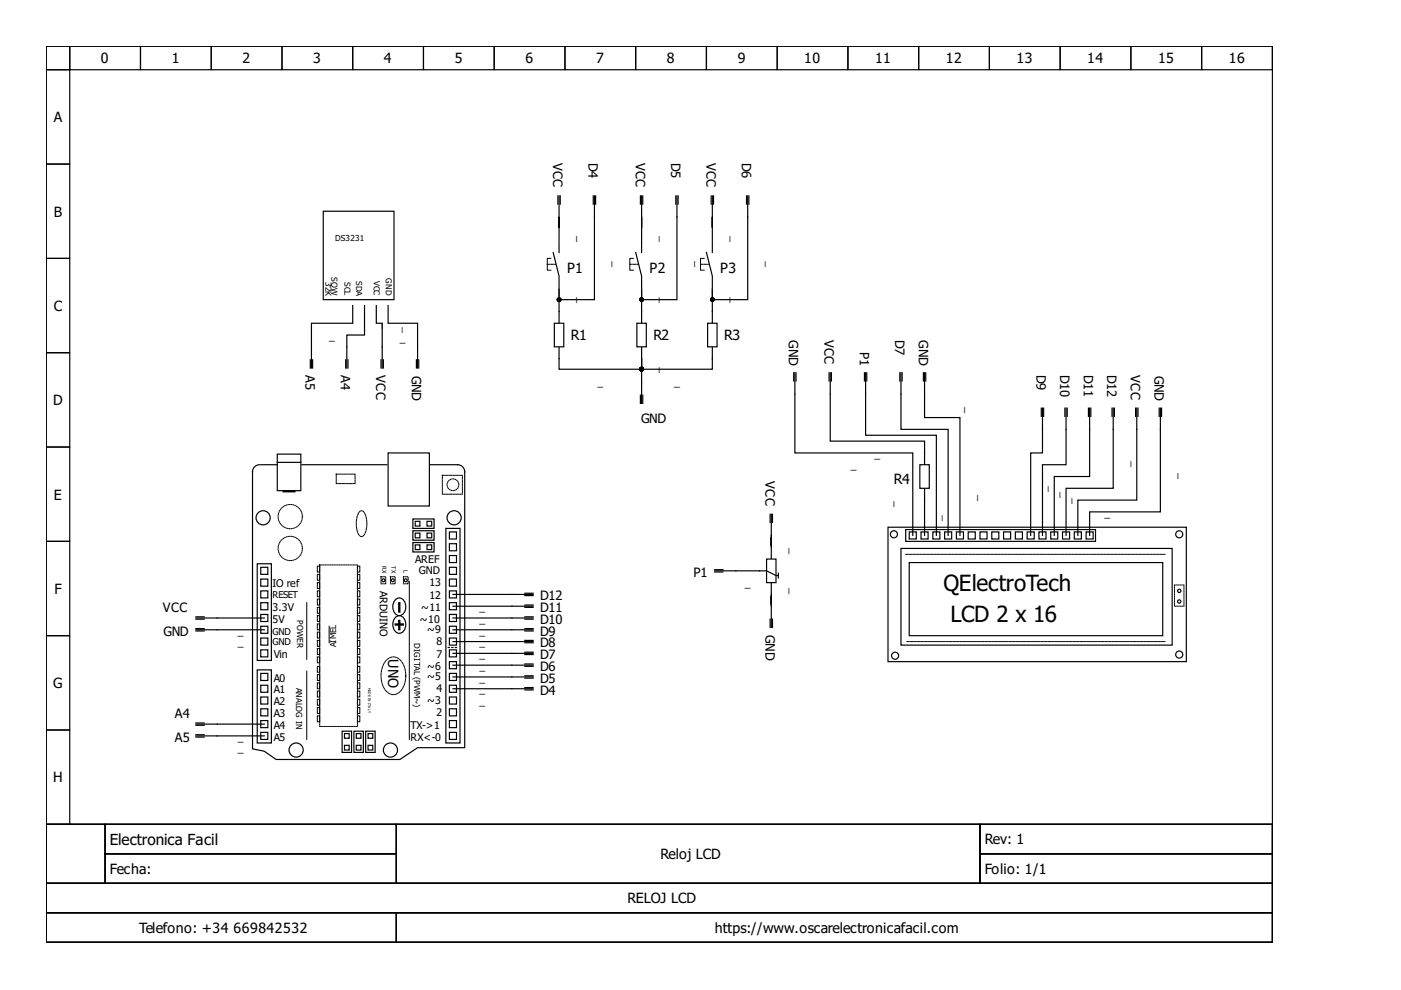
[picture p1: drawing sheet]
<svg xmlns="http://www.w3.org/2000/svg" width="297mm" height="210mm" viewBox="0 0 297 210" stroke-linecap="round" stroke-linejoin="round" font-family="sans-serif">
<g fill="none" stroke="#000" stroke-width=".25">
<path d="M9.8 9.8h260v165h-260zM9.8 9.8h5v5h-5zM9.8 14.8h5v20h-5zM14.8 9.8h15v5h-15zM29.8 9.8h15v5h-15zM44.8 9.8h15v5h-15zM59.8 9.8h15v5h-15zM74.8 9.8h15v5h-15zM89.8 9.8h15v5h-15zM104.8 9.8h15v5h-15zM119.8 9.8h15v5h-15zM134.8 9.8h15v5h-15z"/>
<path d="M149.8 9.8h15v5h-15zM164.8 9.8h15v5h-15zM179.8 9.8h15v5h-15zM194.8 9.8h15v5h-15zM209.8 9.8h15v5h-15zM224.8 9.8h15v5h-15zM239.8 9.8h15v5h-15zM254.8 9.8h15v5h-15zM9.8 34.8h5v20h-5zM9.8 54.8h5v20h-5zM117.3 53.5l1.2 5v2.5M118.5 51v2.5"/>
<path d="M134.8 53.5l1.2 5v2.5M136 51v2.5M149.8 53.5l1.2 5v2.5M151 51v2.5M9.8 74.8h5v20h-5zM118.5 66v10M9.8 94.8h5v20h-5zM55 98.5a1.5 1.5 0 0 0-1.5 1.5v58.8l2.5 .5 2.5 1.7h26.3l3.7-2.5h10v-58.5a1.5 1.5 0 0 0-1.5-1.5h-5.7M55.3 98.5h3.5M58.8 96.3h5v7.7h-5zM58.8 98h5M64 98.5h18"/>
<path d="M82.3 96h8.7v11.3h-8.7zM9.8 114.8h5v20h-5zM54.5 119.5h3v20.5h-3zM60 104h2.5v.3h-2.5zM87.5 112.5h4.5v2h-4.5zM87.5 110h4.5v2h-4.5zM87.5 115h4.5v2h-4.5zM88 113h1v1h-1zM88 115.5h1v1h-1zM88 110.5h1v1h-1zM90.5 110.5h1v1h-1zM90.5 113h1v1h-1z"/>
<path d="M90.5 115.5h1v1h-1zM94.5 112h3v45.5h-3zM95.3 115.3h1.5v1.5h-1.5zM95.3 117.8h1.5v1.5h-1.5zM95.3 112.8h1.5v1.5h-1.5zM188.3 111.8h63.2v28.5h-63.2zM191 116.3h57.5v20.5h-57.5zM192 112.3h40.3v2.5h-40.3zM192.8 112.8h1.5v1.5h-1.5zM192.8 119.3h53.7v15.5h-53.7zM195.3 112.8h1.5v1.5h-1.5zM197.8 112.8h1.5v1.5h-1.5z"/>
<path d="M200.3 112.8h1.5v1.5h-1.5zM202.8 112.8h1.5v1.5h-1.5zM205.3 112.8h1.5v1.5h-1.5zM207.8 112.8h1.5v1.5h-1.5zM210.3 112.8h1.5v1.5h-1.5zM212.8 112.8h1.5v1.5h-1.5zM215.3 112.8h1.5v1.5h-1.5zM217.8 112.8h1.5v1.5h-1.5zM220.3 112.8h1.5v1.5h-1.5zM222.8 112.8h1.5v1.5h-1.5zM225.3 112.8h1.5v1.5h-1.5zM227.8 112.8h1.5v1.5h-1.5z"/>
<path d="M230.3 112.8h1.5v1.5h-1.5zM9.8 134.8h5v20h-5zM55.3 127.8h1.5v1.5h-1.5zM55.3 125.3h1.5v1.5h-1.5zM55.3 130.3h1.5v1.5h-1.5zM55.3 122.8h1.5v1.5h-1.5zM55.3 120.3h1.5v1.5h-1.5zM55.3 135.3h1.5v1.5h-1.5zM55.3 137.8h1.5v1.5h-1.5zM55.3 132.8h1.5v1.5h-1.5zM83.8 132.3h1.7v.2h-1.7zM84 130.8a1.29 1.29 0 0 1 1.3-.1 1.29 1.29 0 0 1 .7 1.2 1.66 1.66 0 0 1-1.7 2.3 2.16 2.16 0 0 1-.3-3.4z"/>
<path d="M84 127a1.29 1.29 0 0 1 1.3 0 1.29 1.29 0 0 1 .7 1.2 1.66 1.66 0 0 1-1.7 2.3 2.16 2.16 0 0 1-.3-3.5zM84.5 131.5h.3v2h-.3zM84.5 127.8h.3v2h-.3zM95.3 137.8h1.5v1.5h-1.5zM95.3 135.3h1.5v1.5h-1.5zM95.3 130.3h1.5v1.5h-1.5zM95.3 132.8h1.5v1.5h-1.5zM95.3 122.8h1.5v1.5h-1.5zM95.3 127.8h1.5v1.5h-1.5zM95.3 125.3h1.5v1.5h-1.5zM95.3 120.3h1.5v1.5h-1.5zM9.8 154.8h5v20h-5z"/>
<path d="M54.5 142h3v15.5h-3zM55.3 145.3h1.5v1.5h-1.5zM55.3 150.3h1.5v1.5h-1.5zM55.3 152.8h1.5v1.5h-1.5zM55.3 147.8h1.5v1.5h-1.5zM55.3 142.8h1.5v1.5h-1.5zM55.3 155.3h1.5v1.5h-1.5zM72.5 155h2v4.5h-2zM73 158h1v1h-1zM73 155.5h1v1h-1zM75 155h2v4.5h-2zM75.5 158h1v1h-1z"/>
<path d="M75.5 155.5h1v1h-1zM77.5 155h2v4.5h-2zM78 155.5h1v1h-1zM78 158h1v1h-1zM95.3 145.3h1.5v1.5h-1.5zM95.3 147.8h1.5v1.5h-1.5zM95.3 142.8h1.5v1.5h-1.5zM95.3 140.3h1.5v1.5h-1.5zM95.3 152.8h1.5v1.5h-1.5zM95.3 155.3h1.5v1.5h-1.5zM95.3 150.3h1.5v1.5h-1.5zM9.8 174.8h260v25h-260z"/>
<path d="M9.8 174.8h12.5v12.5h-12.5zM22.3 174.8h61.7v6.2h-61.7zM84 174.8h123.8v12.5h-123.8zM207.8 174.8h62v6.2h-62zM9.8 187.3h260v6.2h-260zM9.8 193.5h74.2v6.3h-74.2zM22.3 181h61.7v6.3h-61.7zM84 193.5h185.8v6.3h-185.8zM207.8 181h62v6.3h-62z"/>
<circle cx="55.8" cy="109.8" r="1.5"/>
<circle cx="96.3" cy="109.8" r="1.5"/>
<circle cx="189.5" cy="113.3" r=".75"/>
<circle cx="250" cy="113.3" r=".75"/>
<circle cx="81.3" cy="123" r=".31"/>
<circle cx="83.3" cy="123" r=".31"/>
<circle cx="86" cy="123" r=".31"/>
<circle cx="189.8" cy="139" r=".75"/>
<circle cx="250" cy="138.8" r=".75"/>
<circle cx="250" cy="125.3" r=".35"/>
<circle cx="250" cy="127.5" r=".35"/>
<circle cx="62.8" cy="159" r="1.5"/>
<circle cx="82.8" cy="159" r="1.5"/>
</g>
<path d="M116 56h1.8M133.5 56h1.8M148.5 56h1.8M71.3 100.5h4v2h-4zM76.4 108.4l.3-.1a2.59 2.59 0 0 1 1.1 2.7 2.59 2.59 0 0 1-1.1 2.8 2.59 2.59 0 0 1-1.2-2.8 3.8 3.8 0 0 1 .9-2.6zM93.8 100.8h4.2v4h-4.2zM192 117.5h55M81.9 140a2.15 2.15 0 0 1 3.7 1 5.2 5.2 0 0 1-1.2 6 2.17 2.17 0 0 1-3.2-1.5 5.4 5.4 0 0 1 .7-5.5zM192.3 136h54.7" fill="none" stroke="#000" stroke-width=".21" stroke-dasharray=".5 .2"/>
<g fill="none" stroke="#000" stroke-width=".21" stroke-dasharray=".1 .2">
<path d="M67.8 119.8h8v34.2h-8zM80.8 122.3h1v1.5h-1zM82.8 122.3h1v1.5h-1zM85.5 122.3h1v1.5h-1zM249 124h2v4.5h-2z"/>
<circle cx="61.5" cy="116.3" r="2.57"/>
<circle cx="61.5" cy="109.5" r="2.57"/>
<circle cx="96" cy="102.8" r="1.25"/>
</g>
<g fill="none" stroke="#000" stroke-width=".21">
<path d="M116.8 54.8h-.8v2.5h.8M134.3 54.8h-.8v2.5h.8M149.3 54.8h-.8v2.5h.8M65 127.8v12M67.3 137.5h.5v1.3h-.5zM67.3 121.8h.5v1.2h-.5zM67.3 128.8h.5v1.2h-.5zM67.3 127h.5v1.3h-.5zM67.3 132.3h.5v1.2h-.5zM67.3 123.5h.5v1.3h-.5zM67.3 120h.5v1.3h-.5zM67.3 139.3h.5v1.2h-.5z"/>
<path d="M67.3 134h.5v1.3h-.5zM67.3 130.5h.5v1.3h-.5zM67.3 135.8h.5v1.2h-.5zM67.3 125.3h.5v1.2h-.5zM69.8 132.8v3.5M75.8 127h.5v1.3h-.5zM75.8 137.5h.5v1.3h-.5zM75.8 121.8h.5v1.2h-.5zM75.8 128.8h.5v1.2h-.5zM75.8 132.3h.5v1.2h-.5zM75.8 123.5h.5v1.3h-.5zM75.8 120h.5v1.3h-.5z"/>
<path d="M75.8 139.3h.5v1.2h-.5zM75.8 134h.5v1.3h-.5zM75.8 130.5h.5v1.3h-.5zM75.8 135.8h.5v1.2h-.5zM75.8 125.3h.5v1.2h-.5zM86.8 123.3v33.5M65 142.3v14.5M67.3 143h.5v1.3h-.5zM67.3 150h.5v1.3h-.5zM67.3 148.3h.5v1.2h-.5zM67.3 144.8h.5v1.2h-.5zM67.3 141.3h.5v1.2h-.5z"/>
<path d="M67.3 151.8h.5v1.2h-.5zM67.3 146.5h.5v1.3h-.5zM75.8 143h.5v1.3h-.5zM75.8 148.3h.5v1.2h-.5zM75.8 150h.5v1.3h-.5zM75.8 144.8h.5v1.2h-.5zM75.8 141.3h.5v1.2h-.5zM75.8 151.8h.5v1.2h-.5zM75.8 146.5h.5v1.3h-.5z"/>
</g>
<path d="M95 137.3h2" fill="none" stroke="#000" stroke-width=".25" stroke-dasharray=".2 .5"/>
<path d="M117.5 68.5h2v5h-2z" fill-rule="evenodd" fill="#fff" stroke="#000" stroke-width=".25"/>
<path d="M136 66v10" fill="none" stroke="#000" stroke-width=".25"/>
<path d="M135 68.5h2v5h-2z" fill-rule="evenodd" fill="#fff" stroke="#000" stroke-width=".25"/>
<path d="M151 66v10" fill="none" stroke="#000" stroke-width=".25"/>
<path d="M150 68.5h2v5h-2z" fill-rule="evenodd" fill="#fff" stroke="#000" stroke-width=".25"/>
<path d="M163.5 116v10" fill="none" stroke="#000" stroke-width=".25"/>
<path d="M162.5 118.5h2v5h-2z" fill-rule="evenodd" fill="#fff" stroke="#000" stroke-width=".25"/>
<path d="M196 96v10M161 121h1.5l2 1h.5M165 121.5v1" fill="none" stroke="#000" stroke-width=".25"/>
<path d="M195 98.5h2v5h-2z" fill-rule="evenodd" fill="#fff" stroke="#000" stroke-width=".25"/>
<g fill="none" stroke="#000" stroke-width=".25">
<path d="M68.5 44.8h15v18.7h-15zM118.3 41.5v1.8M118.5 41.5v9.3M118.8 41.5v1.8M125.8 41.5v1.8M126 41.5v22h-7.5v-2.2v4.7M126.3 41.5v1.8M135.8 41.5v1.8M136 41.5v9.3M136.3 41.5v1.8M143.3 41.5v1.8M143.5 41.5v22h-7.5v-2.2v4.7"/>
<path d="M143.8 41.5v1.8M150.8 41.5v1.8M151 41.5v9.3M151.3 41.5v1.8M158.3 41.5v1.8M158.5 41.5v22h-7.5v-2.2v4.7M158.8 41.5v1.8M65.8 76.3v1.7M66.3 76.3v1.7M73.3 76.3v1.7M73.8 76.3v1.7M74.8 64.8v3.7h-8.8v9.5"/>
<path d="M77.3 64.8v6.2h-3.8v7M79.8 64.8v3.7h1.2v9.5M80.8 76.3v1.7M81.3 76.3v1.7M82.3 64.8v3.7h6.2v9.5M88.3 76.3v1.7M88.8 76.3v1.7M118.5 76v2.3h17.5v-2.3M136 76v2.3h15v-2.3M136 76v9.5M168.3 79v1.8M168.5 79v17h25v17.5"/>
<path d="M168.8 79v1.8M175.8 79v1.8M176 79v14.5h20v2.5M176.3 79v1.8M183.3 79v1.8M183.5 79v13.3h15v21.2M183.8 79v1.8M190.8 79v1.8M191 79v12h10v22.5M191.3 79v1.8M195.8 79v1.8M196 79v9.5h7.5v25"/>
<path d="M196.3 79v1.8M135.8 83.8v1.7M136.3 83.8v1.7M220.8 86.5v1.8M221 86.5v9.5h-2.5v17.5M221.3 86.5v1.8M225.8 86.5v1.8M226 86.5v12h-5v15M226.3 86.5v1.8M230.8 86.5v1.8M231 86.5v14.5h-7.5v12.5M231.3 86.5v1.8"/>
<path d="M235.8 86.5v1.8M236 86.5v17h-10v10M236.3 86.5v1.8M240.8 86.5v1.8M241 86.5v19.5h-12.5v7.5M241.3 86.5v1.8M245.8 86.5v1.8M246 86.5v22h-15v5M246.3 86.5v1.8M163.3 109v1.8M163.5 109v7M163.8 109v1.8"/>
<path d="M196 106v7.5M41.5 130.8h1.8M41.5 131.3h1.8M41.5 133.3h1.8M41.5 133.8h1.8M56 133.5h-14.5M56 131h-14.5M96 128.5h17M96 131h17M96 133.5h17M96 136h17M111.3 125.8h1.7"/>
<path d="M111.3 126.3h1.7M111.3 128.3h1.7M111.3 128.8h1.7M111.3 130.8h1.7M111.3 131.3h1.7M111.3 133.3h1.7M111.3 133.8h1.7M111.3 135.8h1.7M111.3 136.3h1.7M111.3 138.3h1.7M111.3 138.8h1.7M113 126h-17"/>
<path d="M113 138.5h-17M151.5 121.3h1.8M151.5 120.8h1.8M161 121h-9.5M163.3 131.3v1.7M163.5 126v7M163.8 131.3v1.7M41.5 156.3h1.8M41.5 155.8h1.8M41.5 153.8h1.8M41.5 153.3h1.8M56 156h-14.5"/>
<path d="M56 153.5h-14.5M96 141h17M96 143.5h17M111.3 140.8h1.7M111.3 141.3h1.7M111.3 143.3h1.7M111.3 143.8h1.7M111.3 145.8h1.7M111.3 146.3h1.7M113 146h-17"/>
</g>
<g fill="#000" stroke="#000" stroke-width=".25">
<circle cx="118.5" cy="63.5" r=".38"/>
<circle cx="136" cy="78.3" r=".38"/>
<circle cx="136" cy="63.5" r=".38"/>
<circle cx="151" cy="63.5" r=".38"/>
</g>
<g font-size="4.7">
<text x="200" y="125.3">QElectroTech</text>
<text x="201.5" y="131.8">LCD 2 x 16</text>
</g>
<text font-size="3.2" x="23.3" y="179.2">Electronica Facil</text>
<g font-size="3">
<text x="21.4" y="13.4">0</text>
<text x="36.4" y="13.4">1</text>
<text x="51.4" y="13.4">2</text>
<text x="66.4" y="13.4">3</text>
<text x="81.4" y="13.4">4</text>
<text x="96.4" y="13.4">5</text>
<text x="111.4" y="13.4">6</text>
<text x="126.4" y="13.4">7</text>
<text x="141.4" y="13.4">8</text>
<text x="156.4" y="13.4">9</text>
<text x="170.5" y="13.4">10</text>
<text x="185.5" y="13.4">11</text>
<text x="200.5" y="13.4">12</text>
<text x="215.5" y="13.4">13</text>
<text x="230.5" y="13.4">14</text>
<text x="245.5" y="13.4">15</text>
<text x="260.5" y="13.4">16</text>
<text x="11.4" y="25.9">A</text>
<text x="11.4" y="45.9">B</text>
<text x="120.2" y="57.9">P1</text>
<text x="137.7" y="57.9">P2</text>
<text x="152.7" y="57.9">P3</text>
<text x="11.4" y="65.9">C</text>
<text x="121" y="72.2">R1</text>
<text x="138.5" y="72.2">R2</text>
<text x="153.5" y="72.2">R3</text>
<text x="11.3" y="85.9">D</text>
<text x="11.4" y="105.9">E</text>
<text x="189.5" y="102.5">R4</text>
<text x="11.5" y="125.9">F</text>
<text x="82.3" y="139.8" transform="rotate(90 82.3 139.8)">UNO</text>
<text x="11.3" y="145.9">G</text>
<text x="11.3" y="165.9">H</text>
<text x="208.8" y="179">Rev: 1</text>
<text x="23.3" y="185.3">Fecha:</text>
<text x="140" y="182.2">Reloj LCD</text>
<text x="208.8" y="185.3">Folio: 1/1</text>
<text x="133" y="191.5">RELOJ LCD</text>
<text x="29.5" y="197.8">Telefono: +34</text>
<text x="49.5" y="197.8">669842532</text>
<text x="151.5" y="197.8">https://www.oscarelectronicafacil.com</text>
</g>
<g font-size="2.7">
<text x="117.3" y="34.5" transform="rotate(90 117.3 34.5)">VCC</text>
<text x="124.8" y="34.5" transform="rotate(90 124.8 34.5)">D4</text>
<text x="134.8" y="34.5" transform="rotate(90 134.8 34.5)">VCC</text>
<text x="142.3" y="34.5" transform="rotate(90 142.3 34.5)">D5</text>
<text x="149.8" y="34.5" transform="rotate(90 149.8 34.5)">VCC</text>
<text x="157.3" y="34.5" transform="rotate(90 157.3 34.5)">D6</text>
<text x="167.3" y="72.2" transform="rotate(90 167.3 72.2)">GND</text>
<text x="174.8" y="72" transform="rotate(90 174.8 72)">VCC</text>
<text x="182.3" y="74.5" transform="rotate(90 182.3 74.5)">P1</text>
<text x="189.8" y="72" transform="rotate(90 189.8 72)">D7</text>
<text x="194.8" y="72.2" transform="rotate(90 194.8 72.2)">GND</text>
<text x="64.8" y="79.5" transform="rotate(90 64.8 79.5)">A5</text>
<text x="72.3" y="79.5" transform="rotate(90 72.3 79.5)">A4</text>
<text x="79.8" y="79.5" transform="rotate(90 79.8 79.5)">VCC</text>
<text x="87.3" y="79.7" transform="rotate(90 87.3 79.7)">GND</text>
<text x="219.8" y="79.5" transform="rotate(90 219.8 79.5)">D9</text>
<text x="224.8" y="79.5" transform="rotate(90 224.8 79.5)">D10</text>
<text x="229.8" y="79.5" transform="rotate(90 229.8 79.5)">D11</text>
<text x="234.8" y="79.5" transform="rotate(90 234.8 79.5)">D12</text>
<text x="239.8" y="79.5" transform="rotate(90 239.8 79.5)">VCC</text>
<text x="244.8" y="79.7" transform="rotate(90 244.8 79.7)">GND</text>
<text x="135.9" y="89.7">GND</text>
<text x="162.3" y="102" transform="rotate(90 162.3 102)">VCC</text>
<text x="147" y="122.3">P1</text>
<text x="34.5" y="129.8">VCC</text>
<text x="114.5" y="127.3">D12</text>
<text x="114.5" y="129.8">D11</text>
<text x="34.7" y="134.8">GND</text>
<text x="114.5" y="132.3">D10</text>
<text x="114.5" y="134.8">D9</text>
<text x="114.5" y="137.3">D8</text>
<text x="162.3" y="134.7" transform="rotate(90 162.3 134.7)">GND</text>
<text x="114.5" y="139.8">D7</text>
<text x="114.5" y="142.3">D6</text>
<text x="114.5" y="144.8">D5</text>
<text x="114.5" y="147.3">D4</text>
<text x="37" y="152.3">A4</text>
<text x="37" y="157.3">A5</text>
</g>
<g font-size="2.2">
<text x="122" y="51.3" transform="rotate(-90 122 51.3)">_</text>
<text x="139.5" y="51.3" transform="rotate(-90 139.5 51.3)">_</text>
<text x="154.5" y="51.3" transform="rotate(-90 154.5 51.3)">_</text>
<text x="129.5" y="56.5" transform="rotate(-90 129.5 56.5)">_</text>
<text x="147" y="56.5" transform="rotate(-90 147 56.5)">_</text>
<text x="162" y="56.5" transform="rotate(-90 162 56.5)">_</text>
<text x="122" y="64.3" transform="rotate(-90 122 64.3)">_</text>
<text x="139.5" y="64.3" transform="rotate(-90 139.5 64.3)">_</text>
<text x="154.5" y="64.3" transform="rotate(-90 154.5 64.3)">_</text>
<text x="80.8" y="69.7" transform="rotate(-90 80.8 69.7)">_</text>
<text x="85" y="70.5" transform="rotate(-90 85 70.5)">_</text>
<text x="69.8" y="72">_</text>
<text x="84.8" y="72.5">_</text>
<text x="126.7" y="81.8">_</text>
<text x="139.5" y="79.2" transform="rotate(-90 139.5 79.2)">_</text>
<text x="142.9" y="81.8">_</text>
<text x="204.3" y="87.5" transform="rotate(-90 204.3 87.5)">_</text>
<text x="180.4" y="99.5">_</text>
<text x="185.4" y="97">_</text>
<text x="239.5" y="99" transform="rotate(-90 239.5 99)">_</text>
<text x="249.5" y="101.5" transform="rotate(-90 249.5 101.5)">_</text>
<text x="189.3" y="107.5" transform="rotate(-90 189.3 107.5)">_</text>
<text x="207" y="106.2" transform="rotate(-90 207 106.2)">_</text>
<text x="222" y="104.3" transform="rotate(-90 222 104.3)">_</text>
<text x="224.5" y="105.5" transform="rotate(-90 224.5 105.5)">_</text>
<text x="227" y="106.8" transform="rotate(-90 227 106.8)">_</text>
<text x="199.5" y="110.4" transform="rotate(-90 199.5 110.4)">_</text>
<text x="234.1" y="109.5">_</text>
<text x="88" y="119.3">AREF</text>
<text x="167" y="117.4" transform="rotate(-90 167 117.4)">_</text>
<text x="57.8" y="124.5">IO ref</text>
<text x="80.5" y="125.3" transform="rotate(90 80.5 125.3)">ARDUINO</text>
<text x="88.8" y="121.8">GND</text>
<text x="91" y="124.3">13</text>
<text x="157.9" y="124.5">_</text>
<text x="167" y="125.9" transform="rotate(-90 167 125.9)">_</text>
<text x="57.8" y="129.5">3.3V</text>
<text x="89.3" y="129.5">~11</text>
<text x="91" y="127">12</text>
<text x="101.7" y="129.5">_</text>
<text x="50.4" y="137">_</text>
<text x="50.4" y="134.5">_</text>
<text x="57.8" y="132">5V</text>
<text x="89" y="132">~10</text>
<text x="90.5" y="134.3">~9</text>
<text x="92.5" y="136.8">8</text>
<text x="101.7" y="132">_</text>
<text x="101.7" y="134.5">_</text>
<text x="101.7" y="137">_</text>
<text x="58" y="139.5">Vin</text>
<text x="90.5" y="142">~6</text>
<text x="92.5" y="139.5">7</text>
<text x="101.7" y="139.5">_</text>
<text x="101.7" y="142">_</text>
<text x="58" y="144.5">A0</text>
<text x="58" y="149.5">A2</text>
<text x="58" y="147">A1</text>
<text x="90.5" y="149.3">~3</text>
<text x="90.5" y="144.3">~5</text>
<text x="92.5" y="146.8">4</text>
<text x="101.7" y="144.5">_</text>
<text x="101.7" y="147">_</text>
<text x="101.7" y="149.5">_</text>
<text x="58" y="154.5">A4</text>
<text x="58" y="152">A3</text>
<text x="87" y="154.5">TX-&gt;1</text>
<text x="92.5" y="151.8">2</text>
<text x="50.4" y="159.5">_</text>
<text x="50.4" y="157">_</text>
<text x="58" y="157">A5</text>
<text x="87" y="157">RX&lt;-0</text>
</g>
<g font-size="2">
<text x="57.8" y="126.8">RESET</text>
<text x="57.8" y="134.5">GND</text>
<text x="57.8" y="136.8">GND</text>
</g>
<g font-size="1.7">
<text x="71" y="51">DS3231</text>
<text x="69" y="59.8" transform="rotate(90 69 59.8)">32K</text>
<text x="70.3" y="58.8" transform="rotate(90 70.3 58.8)">SQW</text>
<text x="73" y="59.8" transform="rotate(90 73 59.8)">SCL</text>
<text x="75.5" y="59.5" transform="rotate(90 75.5 59.5)">SDA</text>
<text x="79.3" y="59.5" transform="rotate(90 79.3 59.5)">VCC</text>
<text x="81.8" y="59" transform="rotate(90 81.8 59)">GND</text>
<text x="63" y="131.5" transform="rotate(90 63 131.5)">POWER</text>
<text x="71.3" y="137.3" transform="rotate(-90 71.3 137.3)">AIMEL</text>
<text x="87.8" y="136.3" transform="rotate(90 87.8 136.3)">DIGITAL (PWM~)</text>
<text x="62.8" y="145.8" transform="rotate(90 62.8 145.8)">ANALOG IN</text>
</g>
<g font-size="1.2">
<text x="81" y="120" transform="rotate(90 81 120)">RX</text>
<text x="83" y="120" transform="rotate(90 83 120)">TX</text>
<text x="85.5" y="120.8" transform="rotate(90 85.5 120.8)">L</text>
</g>
<text font-size=".7" x="78" y="145.8" transform="rotate(90 78 145.8)">MADE IN ITALY</text>
</svg>
